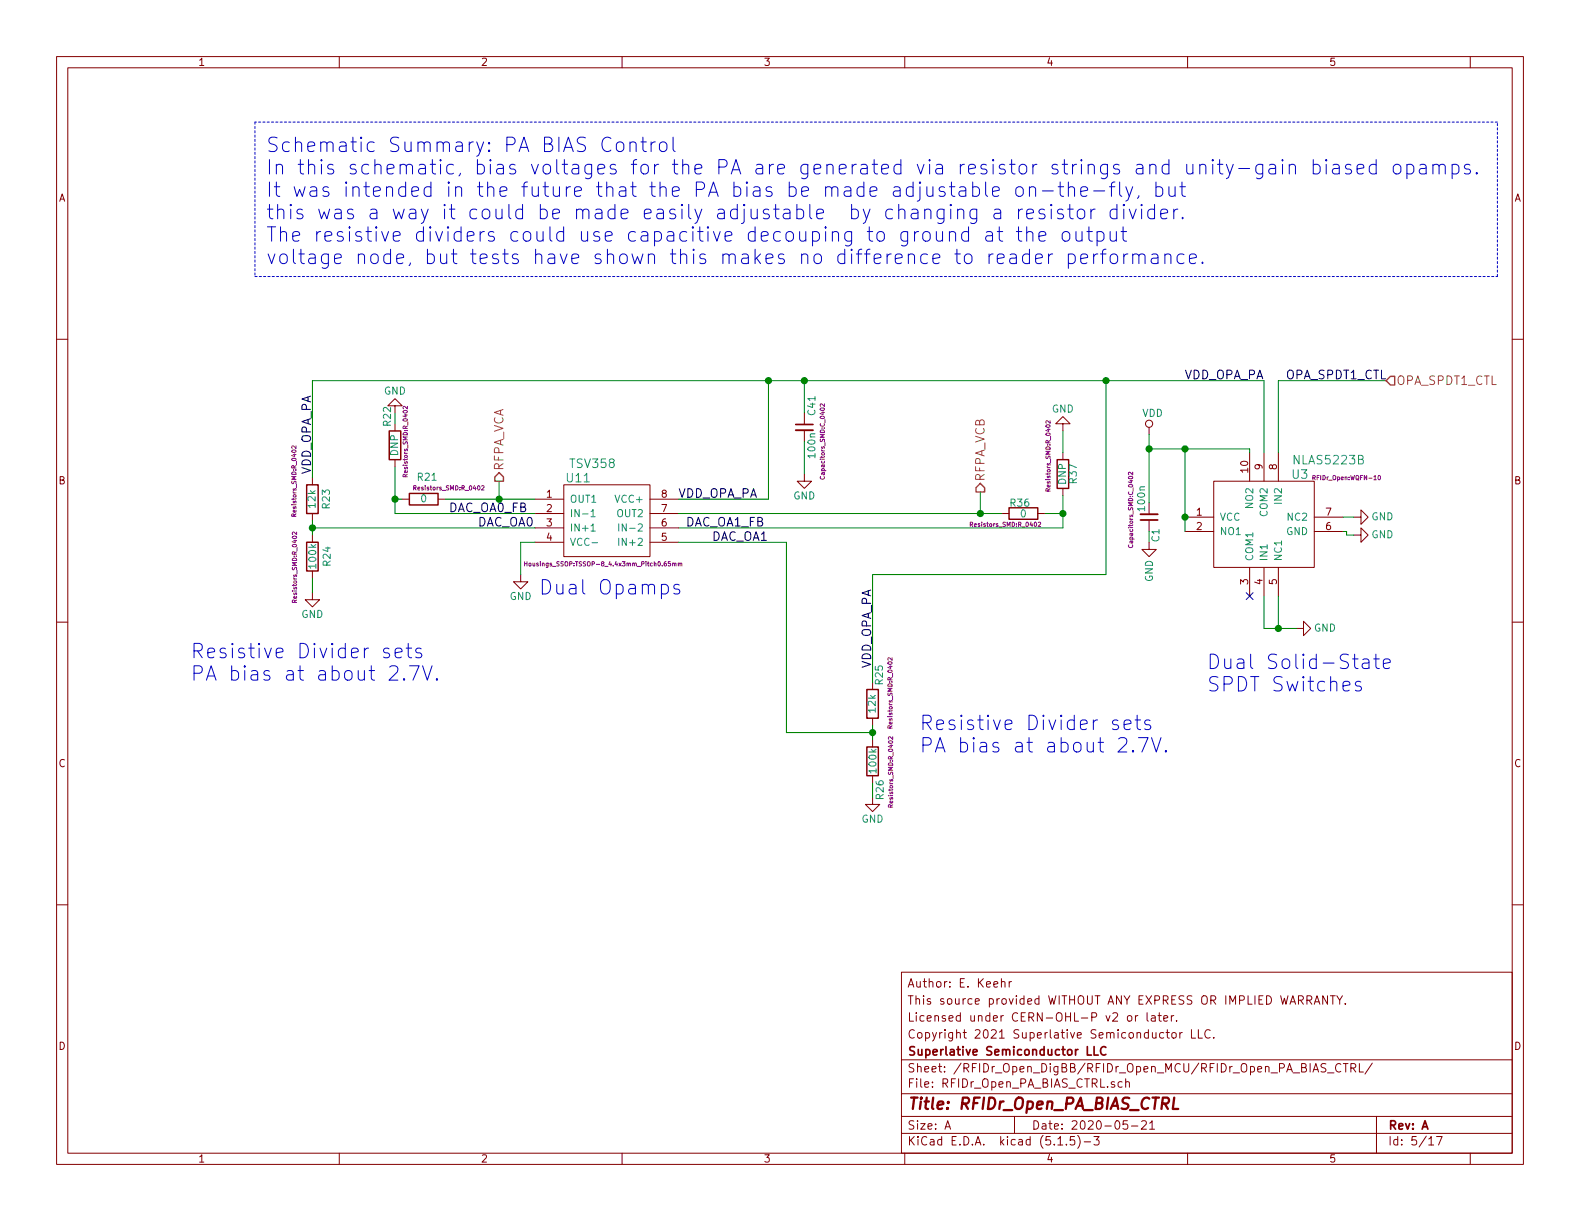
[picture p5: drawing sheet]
<svg xmlns="http://www.w3.org/2000/svg" width="279mm" height="216mm" viewBox="0 0 279 216" stroke-linecap="round" stroke-linejoin="round" font-family="sans-serif">
<g fill="none" stroke="#840000" stroke-width=".18">
<path d="M10 10h259.4v195.9h-259.4zM12 12h255.4v191.9h-255.4zM60 10v2M110 10v2M160 10v2M210 10v2M260 10v2M10 60h2M267.4 60h2M69.8 71.8h1.3l-1.3-1.3-1.2 1.3h1.2v1.2M69.8 74.9v1.3M142.2 73v2.1"/>
<path d="M142.2 76.1v2M188 74.9h1.2l-1.2-1.2-1.3 1.2h1.3v1.3M203.2 75.6v1.2M55.2 84.5v1.2M55.2 90.8v1.3M55.2 94.6v1.3M69.8 81.3v1.3M71.1 88.3h1.3M77.5 88.3h1.2M94.6 88.3h5.1M94.6 90.8h5.1M94.6 93.3h5.1"/>
<path d="M94.6 95.9h5.1M99.7 85.7h15.2v12.7h-15.2zM114.9 88.3h5.1M114.9 90.8h5.1M114.9 93.3h5.1M114.9 95.9h5.1M142.2 83.8v1.3h1.3l-1.3 1.3-1.2-1.3h1.2M177.2 90.8h1.2M183.5 90.8h1.3M188 80v1.3M188 86.4v1.2M203.2 95.9v1.3h1.3l-1.3 1.2-1.3-1.2h1.3"/>
<path d="M203.2 88.9v2M203.2 91.9v2.1M209.5 91.4h5.1M209.5 94h5.1M214.6 85.1h17.8v15.2h-17.8zM221 80v5.1M223.5 80v5.1M226.1 80v5.1M232.4 91.4h5.1M232.4 94h5.1M239.4 91.4h1.3v-1.2l1.2 1.2-1.2 1.3v-1.3M239.4 94.6h1.3v-1.3l1.2 1.3-1.2 1.3v-1.3"/>
<path d="M10 110h2M55.2 104.8v1.2h1.3l-1.3 1.3-1.2-1.3h1.2M55.2 101v1.2M92.1 101.6v1.3h1.2l-1.2 1.2-1.3-1.2h1.3M221 100.3v5.1M223.5 100.3v5.1M226.1 100.3v5.1M229.2 111.1h1.3v-1.2l1.3 1.2-1.3 1.3v-1.3M267.4 110h2M154.3 120.7v1.2M154.3 127v1.3M154.3 130.8v1.3"/>
<path d="M154.3 137.2v1.2M10 160h2M154.3 141v1.2h1.3l-1.3 1.3-1.3-1.3h1.3M267.4 160h2M159.4 171.9h108v32h-108zM177.1 173.7l.2-.1h.4v.9M177.1 173.1v1.4M178.5 173.6v.9M178.9 173.6l-.4 .1v.1M199.4 179.7l.2-.1 .5 .1v.7l-.3 .2-.4-.2zM200.8 179.6v1M201.2 179.6l-.4 .3"/>
<path d="M202.8 179.1v1.3l.3 .2M203.6 179.7h.6l.1 .9M204.3 179.9l-.5 .1-.2 .2 .2 .4 .5-.1M204.8 179.6h.6M205 179.1v1.3l.4 .2M207.1 179.6v1M207.6 179.6l-.5 .3M231.1 176.9l.7-.1 .2-.2-.1-.4-.2-.1h-.6v1.5M231.5 176.9l.5 .7M232.4 177.6l.5-1.5 .5 1.5M232.5 177.1h.7M234.7 176.1v1.5l-.8-1.5v1.5"/>
<path d="M235.3 176.1h.8M235.7 176.1v1.5M236.4 176.1l.5 .8 .5-.8M236.9 176.9v.7M237.9 177.4v.2M159.4 197.4h108M159.4 193.4h108M159.4 187.4h108M167.1 199.7l.5-1.5 .5 1.5M167.2 199.2h.8M179.4 197.4v3M198.4 191.3h-.4l-.3 .2 .1 .6 .2 .2 .4-.1"/>
<path d="M199.1 191.4v-.1a.37 .37 0 0 1 .6 .2v.8M199.1 190.8v1.5M199.4 198.2h-.7l-.1 .7 .2-.1h.5l.1 .2v.5l-.2 .2-.6-.2M200.1 199.1h1.1M201.9 198.3l.2-.1h.3l.3 .1v.3v.2l-.9 .9h.9M203.3 198.6l.4-.4v1.5M203.3 199.7h.9M205.8 182.7l-.4-.1-.3 .3v.5l.3 .2 .4-.1M205.8 180.1l.7-.2-.1-.2-.4-.1-.2 .2v.7h.6M206.2 182.6h.6M206.4 182.1v1.3l.4 .2M207.3 182.7l.2-.1 .4 .1v.7l-.2 .2-.4-.2z"/>
<path d="M208.1 180.4v.2M208.6 182.6v1M209.1 182.6l-.5 .3M210.7 182.1v1.5h.7M211.9 182.1v1.5h.7M214 182.2a.7 .7 0 0 0-.9 .2 .7 .7 0 0 0 .1 1 .55 .55 0 0 0 .8 0M214.6 183.4v.2M234.7 189.7h1.2M237.1 188.2a.7 .7 0 0 0-.9 .2 .7 .7 0 0 0 .1 1 .55 .55 0 0 0 .8 0M237.5 188.1h.9M238 188.1v1.5M238.9 188.8h.7l.2-.2-.1-.4-.2-.1h-.6v1.5"/>
<path d="M239.2 188.8l.6 .8M240.4 188.1v1.5h.7M242.7 188l-1.3 1.9M243.4 197.4v6.5M60 203.9v2M110 203.9v2M159.4 200.4h108M160 203.9v2M187.1 202.5h.8M188.6 202.3v.2M190 201h-.7l-.1 .7 .2-.2 .5 .1 .2 .2-.1 .5-.2 .2-.6-.2M190.6 200.8a1.71 1.71 0 0 1 0 2.2"/>
<path d="M191.7 201.9h1.2M193.4 201h1l-.5 .5 .4 .2v.6l-.2 .2-.7-.2M210 203.9v2M252.7 201.4l.4-.4v1.5M252.7 202.5h.8M254 201h1l-.6 1.5M260 203.9v2"/>
<circle cx="203.2" cy="74.9" r=".63"/>
</g>
<path d="M207.6 194.1l-.2 2h1" fill="none" stroke="#840000" stroke-width=".41"/>
<path d="M140.7 75.1h3.1M201.7 91.9h3M192.3 185.1v1.5h.7M193.5 185.1v1.5h.7M195.6 185.2a.7 .7 0 0 0-1 .2 .7 .7 0 0 0 .2 1 .55 .55 0 0 0 .8 0" fill="none" stroke="#840000" stroke-width=".3"/>
<path d="M104.5 90.4l.4-.3v1.3M104.5 93l.4-.4v1.3M104.5 91.4h.8M104.5 93.9h.8M104.7 96h1M109.4 92.6v1.3M109.4 95.2v1.2M110.7 92.6v1.3l-.7-1.3v1.3M111.4 93.4h.9M112.9 92.8l.4-.2 .2 .2 .1 .2-.1 .2-.7 .7h.8" fill="none" stroke="#008484" stroke-width=".18"/>
<g fill="none" stroke="#840084" stroke-width=".18">
<path d="M52.3 78.8v.5l-.5-.5-.2 .2 .1 .3M72 71.9v.4l-.5-.4-.2 .1v.3M145.8 71.4v.5l-.5-.5-.3 .2 .1 .3M185.7 74.4v.5l-.5-.5-.3 .1 .1 .3M52 91.3l-.1-.4h-.2l-.1 .4h.7M52.5 94.1v.4l-.6-.4-.2 .1 .1 .3M71.7 84.3l-.1-.4h-.3v.4h.7M73.2 86.3l.3-.1 .1-.2-.4-.1v.7M85.2 86l.3-.1 .1 .2-.5 .5h.5M92.8 99.3v.8M92.8 99.7h.4M93.2 99.3v.8"/>
<path d="M93.5 99.6h.4v.5l-.4-.1zM118.9 99.6h.2l.2 .1v.4M118.9 99.6v.5M119.3 99.7l.2-.1 .1 .5M119.9 99.6h.2l.2 .1v.4M119.9 99.6v.5M120.3 99.7l.2-.1 .1 .5M145.1 84.3a.34 .34 0 0 0 .3 .4 .34 .34 0 0 0 .3-.4M171.6 92.7h.4v-.3l-.4-.1v.8M183.6 92.4l.3-.1 .1 .3-.4 .5h.4M185.3 86.8v-.4h-.3l-.1 .4h.8M199.6 96.3a.34 .34 0 0 0 .3 .5 .34 .34 0 0 0 .3-.5"/>
<path d="M200.3 83.5v.5l-.5-.5-.3 .1 .1 .3M232.2 84.5l.3-.1v-.2l-.3-.1v.7M243.8 84.2l.1-.1a.38 .38 0 0 1 .2 .4 .38 .38 0 0 1-.3 .3l-.1-.2zM52.1 106.5l-.1-.4h-.2l-.1 .4h.8M157.8 116.3v.5l-.6-.5-.2 .2 .1 .2M157.4 128.8l-.1-.5h-.2l-.1 .5h.8M157.9 130.3v.4l-.6-.4-.2 .1 .1 .3M157.5 142.7l-.1-.4h-.2l-.1 .4h.8"/>
</g>
<path d="M68.8 76.2h2.1v5.1h-2.1zM54.2 95.9h2.1v5.1h-2.1zM54.2 85.7h2.1v5.1h-2.1zM72.4 87.2h5.1v2.1h-5.1zM178.4 89.8h5.1v2h-5.1zM186.9 81.3h2.1v5.1h-2.1zM153.3 132.1h2v5.1h-2zM153.3 121.9h2v5.1h-2z" fill="none" stroke="#840000" stroke-width=".25"/>
<path d="M140.7 76.1h3.1M201.7 90.9h3" fill="none" stroke="#840000" stroke-width=".33"/>
<path d="M45.1 21.6v27.3M264.8 21.6h-219.7M45.1 48.9h219.7M264.8 48.9v-27.3" fill="none" stroke="#0000c2" stroke-width=".18" stroke-dasharray=".4 .4"/>
<g fill="none" stroke="#008400" stroke-width=".18">
<path d="M69.8 73v1.9M135.9 67.3v21h-15.9M142.2 67.3v5.7M142.2 78.1v5.7M188 76.2v3.8M195.6 67.3v34.3h-41.3v19.1M203.2 79.4h17.8v.6M203.2 76.8v12.1M209.5 79.4v14.6M245.1 67.3h-19v12.7M55.2 92.1v2.5M55.2 93.3h39.4"/>
<path d="M69.8 82.6v8.2h24.8M69.8 88.3h1.3M78.7 88.3h15.9M88.3 85.1v3.2M94.6 95.9h-2.5v5.7M120 95.9h19.1v33.6h15.2M120 90.8h57.2M173.4 87v3.8M184.8 90.8h3.2M188 87.6v5.7h-68M223.5 80v-12.7h-168.3v17.2M237.5 91.4h1.9"/>
<path d="M237.5 94h.6v.6h1.3M55.2 102.2v2.6M223.5 105.4v5.7h5.7M226.1 105.4v5.7M154.3 128.3v2.5M154.3 138.4v2.6"/>
</g>
<path d="M245.9 66.5h.7v1.6h-.7l-.8-.8zM88.3 83.6l.7 .7v.8h-1.5v-.8zM173.4 85.5l.7 .7v.8h-1.5v-.8z" fill="none" stroke="#848400" stroke-width=".25"/>
<g fill="none" stroke="#0000c2" stroke-width=".18">
<path d="M109.1 25.3a.69 .69 0 0 1 .7-.2 .69 .69 0 0 1 .5 .5v.7a.68 .68 0 0 1-.6 .5 .68 .68 0 0 1-.7-.5zM111.4 25.3a.63 .63 0 0 1 1.1 .2v1.3M111.4 25.1v1.7M113.3 25.1h1M113.7 24.3v2.1l.1 .3 .5 .1M115.1 25.1v1.7M115.9 25.1a.69 .69 0 0 0-.8 .5M116.7 25.3a.69 .69 0 0 1 .7-.2 .69 .69 0 0 1 .5 .5v.7a.68 .68 0 0 1-.6 .5 .68 .68 0 0 1-.7-.5zM119 24.3v2.1l.4 .4M172 33.1l.7-.1 .3 .1 .2 .4v.7l-.2 .4-.3 .1-.7-.1M174.3 32.2v2.1l.4 .4M175.5 33.9l1.2-.3-.1-.5-.7-.1-.3 .1-.1 .3 .1 1.2 .3 .1 .7-.1"/>
<path d="M175.9 37.1l.2-.1 .7 .1 .2 .2v1.4M177 37.6l-.3 .1h-.6a.5 .5 0 0 0-.4 .5 .5 .5 0 0 0 .4 .5h.6l.3-.1M179.9 33.1a.69 .69 0 0 1 1 .4v.7a.68 .68 0 0 1-.6 .5 .68 .68 0 0 1-.7-.5v-.7zM180.1 37v1.7M180.8 37a.64 .64 0 0 0-.7 .5M181.6 37.8l1.2-.2-.1-.5-.8-.1-.3 .3v1l.1 .3 .2 .1 .8-.1M182 33.3a.63 .63 0 0 1 1.1 .1v1.3M182 33v1.7M184.3 33.8h2M184.7 37.1a.62 .62 0 0 0-1 .2l.1 .4 .9 .2 .1 .3-.1 .4-.2 .1-.8-.1M185.9 36.1l-.1 .2 .1 .1 .1-.1-.1-.2v.3M185.9 37v1.7"/>
<path d="M187.1 33h1M187.5 32.2v2.1l.1 .3 .5 .1M188 37.1l-.6-.1-.4 .3 .1 .4 .9 .2 .1 .3-.1 .4-.3 .1-.7-.1M188.8 37h1M188.9 33.3a.63 .63 0 0 1 1.1 .1v1.3M188.9 32.2v2.5M189.2 36.1v2.2l.1 .3 .5 .1M190.6 37.2a.67 .67 0 0 1 .7-.2 .67 .67 0 0 1 .5 .5v.7a.68 .68 0 0 1-.6 .5 .68 .68 0 0 1-.7-.5v-.7zM191.1 33.9l1.2-.3-.1-.5-.7-.1-.4 .4v.9l.1 .3 .3 .1 .7-.1M192.9 37v1.7M193.4 33.8h2M193.6 37a.69 .69 0 0 0-.7 .5"/>
<path d="M196.2 33h1M197.2 32.2l-.5 .1-.2 .2v2.2M197.5 37.1l-.7-.1-.3 .1-.2 .4v.7l.2 .4 .3 .1 .7-.1M197.5 36.1v2.6M198 32.2v2.1l.1 .3 .3 .1M198.7 36.1l-.1 .2 .1 .1 .2-.1-.2-.2v.3M198.7 37v1.7M199.1 33l.6 1.7M199.7 37l.6 1.7 .6-1.7M200.3 33l-.8 2.3-.4 .3M201.4 34.6l-.3 .5M201.9 36.1l-.1 .2 .1 .1 .1-.1-.1-.2v.3"/>
<path d="M201.9 37v1.7M204.2 37.1l-.7-.1-.3 .1-.2 .4v.7l.2 .4 .3 .1 .7-.1M204.2 36.1v2.6M204.4 33.1l.7-.1 .3 .1 .2 .4v.7l-.2 .4-.3 .1-.7-.1M204.4 32.2v2.5M205.3 37.8l1.2-.2-.2-.5-.7-.1-.3 .3v1l.1 .3 .2 .1 .7-.1M206.7 33v1.3l.1 .3a.66 .66 0 0 0 1-.1M207.6 37v1.7M207.8 33v1.7M208.3 37a.64 .64 0 0 0-.7 .5M208.6 33h1M209 32.2v2.1l.1 .3 .5 .1"/>
<path d="M209.1 38.4l.1 .2-.1 .1-.1-.1 .1-.2v.3M215.3 29.1h1M215.7 28.2v2.2l.1 .2 .5 .2M216.9 29.1l.6 1.7M218.1 29.1l-.9 2.3-.3 .2M219 29.8h2M223.3 29.1v2a.71 .71 0 0 1-1.1 .4M223.3 29.2l-.7-.1-.5 .4v.8l.2 .3 .3 .2 .7-.2M224.5 29.2l.2-.1 .8 .1 .1 .2v1.4M225.6 29.7l-.3 .1h-.6a.49 .49 0 0 0-.4 .5 .49 .49 0 0 0 .4 .5h.6l.3-.2M226.8 28.2l-.1 .1 .1 .1 .1-.1-.1-.1v.2M226.8 29.1v1.7"/>
<path d="M228 29.3a.63 .63 0 0 1 1.1 .1v1.4M228 29.1v1.7M232.2 29.2l.8-.1 .5 .4v.8l-.3 .3-.2 .2-.8-.2M232.2 28.2v2.6M234.5 28.2l-.1 .1 .1 .1 .1-.1-.1-.1v.2M234.5 29.1v1.7M235.7 29.2l.3-.1 .7 .1 .1 .2v1.4M236.8 29.7l-.8 .1a.49 .49 0 0 0-.4 .5 .49 .49 0 0 0 .4 .5l.8-.2M238.9 29.2l-.6-.1-.4 .3 .1 .4 .9 .2 .1 .3-.1 .3-.3 .2-.7-.2M240 29.9l1.2-.2-.1-.5-.8-.1-.3 .3v1l.1 .2 .2 .2 .8-.2M243.4 29.2l-.8-.1-.5 .4v.8l.3 .3 .2 .2 .8-.2M243.4 28.2v2.6"/>
<path d="M246.5 29.3a.69 .69 0 0 1 .7-.2 .69 .69 0 0 1 .5 .4v.8a.7 .7 0 0 1-.6 .5 .7 .7 0 0 1-.7-.5v-.8zM248.8 29.2l.7-.1 .5 .4v.8l-.2 .3-.3 .2-.7-.2M248.8 29.1v2.5M251.1 29.2l.2-.1 .8 .1 .1 .2v1.4M252.2 29.7l-.3 .1h-.6a.5 .5 0 0 0-.3 .5 .5 .5 0 0 0 .3 .5h.6l.3-.2M253.4 29.3a.63 .63 0 0 1 1.1 .1v1.4M253.4 29.1v1.7M254.5 29.4l.3-.3 .6 .1 .2 .2v1.4M256.8 29.2l.7-.1 .3 .1 .2 .3v.8l-.2 .3-.3 .2-.7-.2M256.8 29.1v2.5M259.9 29.2a.6 .6 0 0 0-.9 .2l.1 .4 .6 .1 .3 .4-.1 .3-.2 .2-.7-.2M261.1 30.5l.2 .1-.2 .2-.1-.2 .1-.1v.3"/>
<path d="M167.9 41.2a.63 .63 0 0 1 1.1 .1v1.3M171.3 41.1l-.8-.2-.4 .5v.8l.2 .3 .2 .1 .8-.1M171.3 40.1v2.5M174.4 41.1l.3-.2 .7 .2 .1 .2v1.3M175.5 41.6l-.2 .1h-.6a.5 .5 0 0 0-.4 .5 .5 .5 0 0 0 .4 .4h.6l.2-.1M176.4 40.9h.9M176.7 40.1v2.2l.1 .2 .5 .1M178.6 45l.3-.1 .7 .1 .1 1.6M179.7 45.5l-.2 .1h-.6a.5 .5 0 0 0-.4 .5 .5 .5 0 0 0 .4 .5h.6l.2-.1M179.7 40.9h1M180.1 40.1v2.2l.1 .2 .5 .1M181.6 41.2a.63 .63 0 0 1 1.1 .1v1.3"/>
<path d="M181.6 40.1v2.5M182 45l-.7-.1-.5 .5v.7l.3 .4 .2 .1 .7-.1M182 44.1v2.5M183.1 45.7l1.2-.2-.1-.5-.7-.1-.3 .1-.1 .3 .1 1.2 .3 .1 .7-.1M183.7 41.8l1.2-.2-.1-.5-.7-.2-.4 .4v1l.1 .2 .3 .1 .7-.1M185.4 44.9v1.7M186.2 44.9a.69 .69 0 0 0-.8 .5M188 41.2a.69 .69 0 0 1 .6-.3 .69 .69 0 0 1 .6 .5v.8a.7 .7 0 0 1-.7 .5 .7 .7 0 0 1-.7-.5v-.8zM188.9 45l.8-.1 .4 .5v.7l-.2 .4-.2 .1-.8-.1M188.9 44.9v2.5M190.3 40.9l.1 1.6a.66 .66 0 0 0 .9-.1M191.1 45.7l1.2-.2-.1-.5-.7-.1-.4 .4v.9l.1 .3 .3 .1 .7-.1"/>
<path d="M191.3 40.9v1.7M192.2 40.9h1M192.6 40.1v2.2l.1 .2 .5 .1M193.4 44.9v1.7M194 41.1l.7-.2 .5 .5v.8l-.2 .3-.3 .1-.7-.1M194 40.9v2.6M194.1 44.9a.69 .69 0 0 0-.7 .5M194.6 44.9h1M195.6 44.1l-.5 .1-.1 .2v2.2M196.3 40.9l.1 1.6a.7 .7 0 0 0 1-.1M196.5 45a.69 .69 0 0 1 1.1 .4v.7a.68 .68 0 0 1-.6 .5 .68 .68 0 0 1-.7-.5v-.7zM197.4 40.9v1.7"/>
<path d="M198.2 40.9h1M198.6 40.1v2.2l.1 .2 .5 .1M198.7 44.9v1.7M199.4 44.9a.64 .64 0 0 0-.7 .5M200.3 45.2a.63 .63 0 0 1 1.1 .1v1.3M200.3 44.9v1.7M201.4 45.3l.1-.3a.62 .62 0 0 1 1 .3v1.3M203.7 45l.2-.1 .7 .1 .2 .3v1.3M204.8 45.5l-.9 .1a.49 .49 0 0 0-.4 .5 .49 .49 0 0 0 .4 .5l.9-.1M206 45.2a.61 .61 0 0 1 1.1 .1v1.3M206 44.9v1.7M209.4 45l-.8-.1-.4 .5v.7l.2 .4 .2 .1 .8-.1"/>
<path d="M210.3 45.7l1.3-.2-.2-.5-.7-.1-.4 .4v.9l.2 .3 .2 .1 .7-.1M212.6 46.4l.2 .1-.2 .1-.1-.1 .1-.1v.2M68.8 114.7a.6 .6 0 0 0-1 .3l.1 .3 .7 .1 .3 .4-.1 .4-.2 .1-.8-.1M68.9 118l.4-.3h.6a.59 .59 0 0 1 .5 .7l-.1 .4-1.5 1.5h1.6M69.9 115.4l1.2-.2-.1-.5-.7-.1-.4 .4v.9l.1 .3 .3 .1 .7-.1M71.8 114.6h1M72.2 113.8v2.1l.1 .3 .5 .1M72.4 117.7h1.7l-1.1 2.6M74.5 114.7l-.6-.1-.4 .4 .1 .3 .9 .3 .1 .2-.1 .4-.3 .1-.7-.1M74.7 117.7l.9 2.6 .8-2.6M117 103.5l.7-.2 .5 .5v.7l-.3 .4-.2 .1-.7-.1M120.1 103.5l-.6-.2-.2 .2-.1 .2 .1 .4 .8 .2 .1 .2-.1 .4-.2 .1-.7-.1"/>
<path d="M239.2 116.5h1M239.5 115.7v2.1l.2 .3 .5 .1M241 116.6l.2-.1 .8 .1 .1 .3v1.3M242.1 117.1l-.2 .1h-.7a.49 .49 0 0 0-.3 .5 .49 .49 0 0 0 .3 .5h.7l.2-.1M242.9 116.5h1M243.3 115.7v2.1l.1 .3 .5 .1M244.6 117.3l1.2-.2-.1-.5-.7-.1-.4 .4v.9l.2 .3 .2 .1 .7-.1M71.5 120l.1 .1-.1 .2-.2-.2 .2-.1v.3M77.3 120l.1 .1-.1 .2-.2-.2 .2-.1v.3M197.7 127.4a.6 .6 0 0 0-1 .3l.1 .3 .7 .1 .3 .4-.1 .4-.2 .1-.8-.1M197.8 130.7l.4-.3h.6a.59 .59 0 0 1 .5 .7l-.1 .4-1.5 1.5h1.6M198.8 128.1l1.2-.2-.1-.5-.7-.1-.4 .4v.9l.1 .3 .3 .1 .7-.1"/>
<path d="M200.4 132.7l.1 .1-.1 .2-.2-.2 .2-.1v.3M200.7 127.3h1M201.1 126.5v2.1l.1 .3 .5 .1M201.3 130.4h1.7l-1.1 2.6M203.4 127.4l-.6-.1-.4 .4 .1 .3 .9 .3 .1 .2-.1 .4-.3 .1-.7-.1M203.6 130.4l.9 2.6 .8-2.6M206.2 132.7l.1 .1-.1 .2-.2-.2 .2-.1v.3M240.6 120.6l-.6-.1-.3 .3 .1 .4 .8 .2 .2 .3-.2 .3-.2 .2-.7-.2"/>
</g>
<g fill="#008400" stroke="#008400" stroke-width=".25">
<circle cx="209.6" cy="91.4" r=".51"/>
<circle cx="195.6" cy="67.3" r=".51"/>
<circle cx="226.1" cy="111.1" r=".51"/>
<circle cx="88.3" cy="88.3" r=".51"/>
<circle cx="173.4" cy="90.8" r=".51"/>
<circle cx="69.9" cy="88.3" r=".51"/>
<circle cx="188" cy="90.8" r=".51"/>
<circle cx="135.9" cy="67.3" r=".51"/>
<circle cx="55.2" cy="93.3" r=".51"/>
<circle cx="142.2" cy="67.3" r=".51"/>
<circle cx="209.6" cy="79.4" r=".51"/>
<circle cx="203.2" cy="79.4" r=".51"/>
<circle cx="154.3" cy="129.5" r=".51"/>
</g>
<path d="M220.4 104.8l1.2 1.2M221.6 104.8l-1.2 1.2" fill="none" stroke="#000084" stroke-width=".18"/>
<g font-size="3.5" fill="#0000c2">
<text x="47" y="26.9">Schematic Summary: PA BIAS Control</text>
<text x="47" y="30.9">In this schematic, bias voltages for the PA are generated via resistor strings and unity-gain biased opamps.</text>
<text x="47" y="34.8">It was intended in the future that the PA bias be made adjustable on-the-fly, but</text>
<text x="47" y="38.8">this was a way it could be made easily adjustable by changing a resistor divider.</text>
<text x="47" y="42.8">The resistive dividers could use capacitive decouping to ground at the output</text>
<text x="47" y="46.7">voltage node, but tests have shown this makes no difference to reader performance.</text>
<text x="95.2" y="105.2">Dual Opamps</text>
<text x="33.7" y="116.4">Resistive Divider sets</text>
<text x="213.4" y="118.3">Dual Solid-State</text>
<text x="33.7" y="120.4">PA bias at about 2.7V.</text>
<text x="213.4" y="122.3">SPDT Switches</text>
<text x="162.6" y="129.1">Resistive Divider sets</text>
<text x="162.6" y="133.1">PA bias at about 2.7V.</text>
</g>
<text font-size="2.8" fill="#840000" x="160.4" y="196.2">Title: RFIDr_Open_PA_BIAS_CTRL</text>
<g font-size="2.1">
<text x="209.1" y="67.1">VDD_OPA_PA</text>
<text x="227.3" y="67.1">OPA_SPDT1_CTL</text>
<text x="55" y="84.2" transform="rotate(-90 55 84.2)">VDD_OPA_PA</text>
<text x="119.6" y="88">VDD_OPA_PA</text>
<text x="79.2" y="90.6">DAC_OA0_FB</text>
<text x="84.5" y="93.1">DAC_OA0</text>
<text x="121.1" y="93.1">DAC_OA1_FB</text>
<text x="125.8" y="95.6">DAC_OA1</text>
<text x="154.1" y="118.5" transform="rotate(-90 154.1 118.5)">VDD_OPA_PA</text>
</g>
<g font-size="2.1" fill="#848400">
<text x="246.9" y="68.1">OPA_SPDT1_CTL</text>
<text x="89" y="83.3" transform="rotate(-90 89 83.3)">RFPA_VCA</text>
<text x="174.1" y="85.2" transform="rotate(-90 174.1 85.2)">RFPA_VCB</text>
</g>
<g font-size="2.1" fill="#008484">
<text x="100.9" y="82.8">TSV358</text>
<text x="228.9" y="82.1">NLAS5223B</text>
<text x="100.3" y="85.3">U11</text>
<text x="228.5" y="84.7">U3</text>
</g>
<g font-size="2.1" fill="#840000">
<text x="160.4" y="177.6">This source provided WITHOUT ANY EXPRESS OR IMPLIED WARRANTY.</text>
<text x="160.4" y="174.6">Author: E. Keehr</text>
<text x="160.4" y="183.6">Copyright 2021 Superlative Semiconductor LLC.</text>
<text x="160.4" y="180.6">Licensed under CERN-OHL-P v2 or later.</text>
<text x="160.4" y="189.6">Sheet: /RFIDr_Open_DigBB/RFIDr_Open_MCU/RFIDr_Open_PA_BIAS_CTRL/</text>
<text x="160.4" y="186.6">Superlative Semiconductor LLC</text>
<text x="160.4" y="192.3">File: RFIDr_Open_PA_BIAS_CTRL.sch</text>
<text x="160.4" y="202.5">KiCad E.D.A. kicad (5.1.5)-3</text>
<text x="160.4" y="199.7">Size: A</text>
<text x="182.4" y="199.7">Date: 2020-05-21</text>
<text x="245.4" y="199.7">Rev: A</text>
<text x="245.4" y="202.5">Id: 5/17</text>
</g>
<g font-size="1.8" fill="#840000">
<text x="35" y="11.6">1</text>
<text x="85" y="11.6">2</text>
<text x="135" y="11.6">3</text>
<text x="185" y="11.6">4</text>
<text x="235" y="11.6">5</text>
<text x="10.4" y="35.6">A</text>
<text x="267.8" y="35.6">A</text>
<text x="220.7" y="83.5" transform="rotate(-90 220.7 83.5)">10</text>
<text x="223.3" y="83" transform="rotate(-90 223.3 83)">9</text>
<text x="225.8" y="83" transform="rotate(-90 225.8 83)">8</text>
<text x="10.4" y="85.6">B</text>
<text x="96.7" y="88">1</text>
<text x="117" y="88">8</text>
<text x="267.8" y="85.6">B</text>
<text x="96.7" y="90.6">2</text>
<text x="96.7" y="93.1">3</text>
<text x="96.7" y="95.6">4</text>
<text x="117" y="95.6">5</text>
<text x="117" y="93.1">6</text>
<text x="117" y="90.6">7</text>
<text x="211.6" y="91.2">1</text>
<text x="211.6" y="93.7">2</text>
<text x="234.5" y="93.7">6</text>
<text x="234.5" y="91.2">7</text>
<text x="220.7" y="103.4" transform="rotate(-90 220.7 103.4)">3</text>
<text x="223.3" y="103.4" transform="rotate(-90 223.3 103.4)">4</text>
<text x="225.8" y="103.4" transform="rotate(-90 225.8 103.4)">5</text>
<text x="10.4" y="135.6">C</text>
<text x="267.8" y="135.6">C</text>
<text x="10.4" y="185.6">D</text>
<text x="267.8" y="185.6">D</text>
<text x="35" y="205.5">1</text>
<text x="85" y="205.5">2</text>
<text x="135" y="205.5">3</text>
<text x="185" y="205.5">4</text>
<text x="235" y="205.5">5</text>
</g>
<g font-size="1.8" fill="#008484">
<text x="67.9" y="69.8">GND</text>
<text x="69.1" y="75.3" transform="rotate(-90 69.1 75.3)">R22</text>
<text x="144.2" y="73.4" transform="rotate(-90 144.2 73.4)">C41</text>
<text x="186" y="72.9">GND</text>
<text x="202" y="73.7">VDD</text>
<text x="70.4" y="80.6" transform="rotate(-90 70.4 80.6)">DNP</text>
<text x="144.2" y="80.8" transform="rotate(-90 144.2 80.8)">100n</text>
<text x="55.8" y="89.7" transform="rotate(-90 55.8 89.7)">12k</text>
<text x="58.3" y="89.9" transform="rotate(-90 58.3 89.9)">R23</text>
<text x="73.9" y="85">R21</text>
<text x="74.4" y="88.8">0</text>
<text x="100.7" y="88.9">OUT1</text>
<text x="109.1" y="88.9">VCC+</text>
<text x="140.3" y="88.3">GND</text>
<text x="178.7" y="89.6">R36</text>
<text x="188.5" y="85.7" transform="rotate(-90 188.5 85.7)">DNP</text>
<text x="190.4" y="85.4" transform="rotate(-90 190.4 85.4)">R37</text>
<text x="221.6" y="89.7" transform="rotate(-90 221.6 89.7)">NO2</text>
<text x="226.7" y="88.8" transform="rotate(-90 226.7 88.8)">IN2</text>
<text x="100.7" y="91.4">IN-1</text>
<text x="100.7" y="94">IN+1</text>
<text x="109.2" y="91.4">OUT2</text>
<text x="180.5" y="91.5">0</text>
<text x="202.5" y="90.2" transform="rotate(-90 202.5 90.2)">100n</text>
<text x="215.6" y="92.1">VCC</text>
<text x="215.6" y="94.6">NO1</text>
<text x="224.2" y="91.2" transform="rotate(-90 224.2 91.2)">COM2</text>
<text x="227.5" y="94.6">GND</text>
<text x="227.9" y="92.1">NC2</text>
<text x="242.5" y="92">GND</text>
<text x="242.5" y="95.2">GND</text>
<text x="55.9" y="100.4" transform="rotate(-90 55.9 100.4)">100k</text>
<text x="58.5" y="100" transform="rotate(-90 58.5 100)">R24</text>
<text x="100.7" y="96.5">VCC-</text>
<text x="110.1" y="96.5">IN+2</text>
<text x="221.6" y="99.3" transform="rotate(-90 221.6 99.3)">COM1</text>
<text x="224.2" y="99.3" transform="rotate(-90 224.2 99.3)">IN1</text>
<text x="226.7" y="99.3" transform="rotate(-90 226.7 99.3)">NC1</text>
<text x="90.1" y="106.1">GND</text>
<text x="203.9" y="102.9" transform="rotate(-90 203.9 102.9)">GND</text>
<text x="53.3" y="109.3">GND</text>
<text x="232.4" y="111.7">GND</text>
<text x="154.9" y="125.9" transform="rotate(-90 154.9 125.9)">12k</text>
<text x="156.1" y="121" transform="rotate(-90 156.1 121)">R25</text>
<text x="155" y="136.6" transform="rotate(-90 155 136.6)">100k</text>
<text x="156.3" y="141.3" transform="rotate(-90 156.3 141.3)">R26</text>
<text x="152.3" y="145.5">GND</text>
</g>
<text font-size="1.8" fill="#008400" x="205" y="95.8" transform="rotate(-90 205 95.8)">C1</text>
<g font-size="1.1" fill="#840084">
<text x="72.1" y="84" transform="rotate(-90 72.1 84)">Resistors_SMD:R_0402</text>
<text x="73.5" y="86.7">Resistors_SMD:R_0402</text>
<text x="145.8" y="84.3" transform="rotate(-90 145.8 84.3)">Capacitors_SMD:C_0402</text>
<text x="185.8" y="86.6" transform="rotate(-90 185.8 86.6)">Resistors_SMD:R_0402</text>
<text x="232.5" y="84.9">RFIDr_Open:WQFN-10</text>
<text x="52.4" y="91" transform="rotate(-90 52.4 91)">Resistors_SMD:R_0402</text>
<text x="171.9" y="93.1">Resistors_SMD:R_0402</text>
<text x="93.9" y="100.1">Housings_SSOP:TSSOP-8_4.4x3mm_Pitch0.65mm</text>
<text x="200.4" y="96.4" transform="rotate(-90 200.4 96.4)">Capacitors_SMD:C_0402</text>
<text x="52.5" y="106.2" transform="rotate(-90 52.5 106.2)">Resistors_SMD:R_0402</text>
<text x="157.8" y="128.5" transform="rotate(-90 157.8 128.5)">Resistors_SMD:R_0402</text>
<text x="157.9" y="142.4" transform="rotate(-90 157.9 142.4)">Resistors_SMD:R_0402</text>
</g>
</svg>
